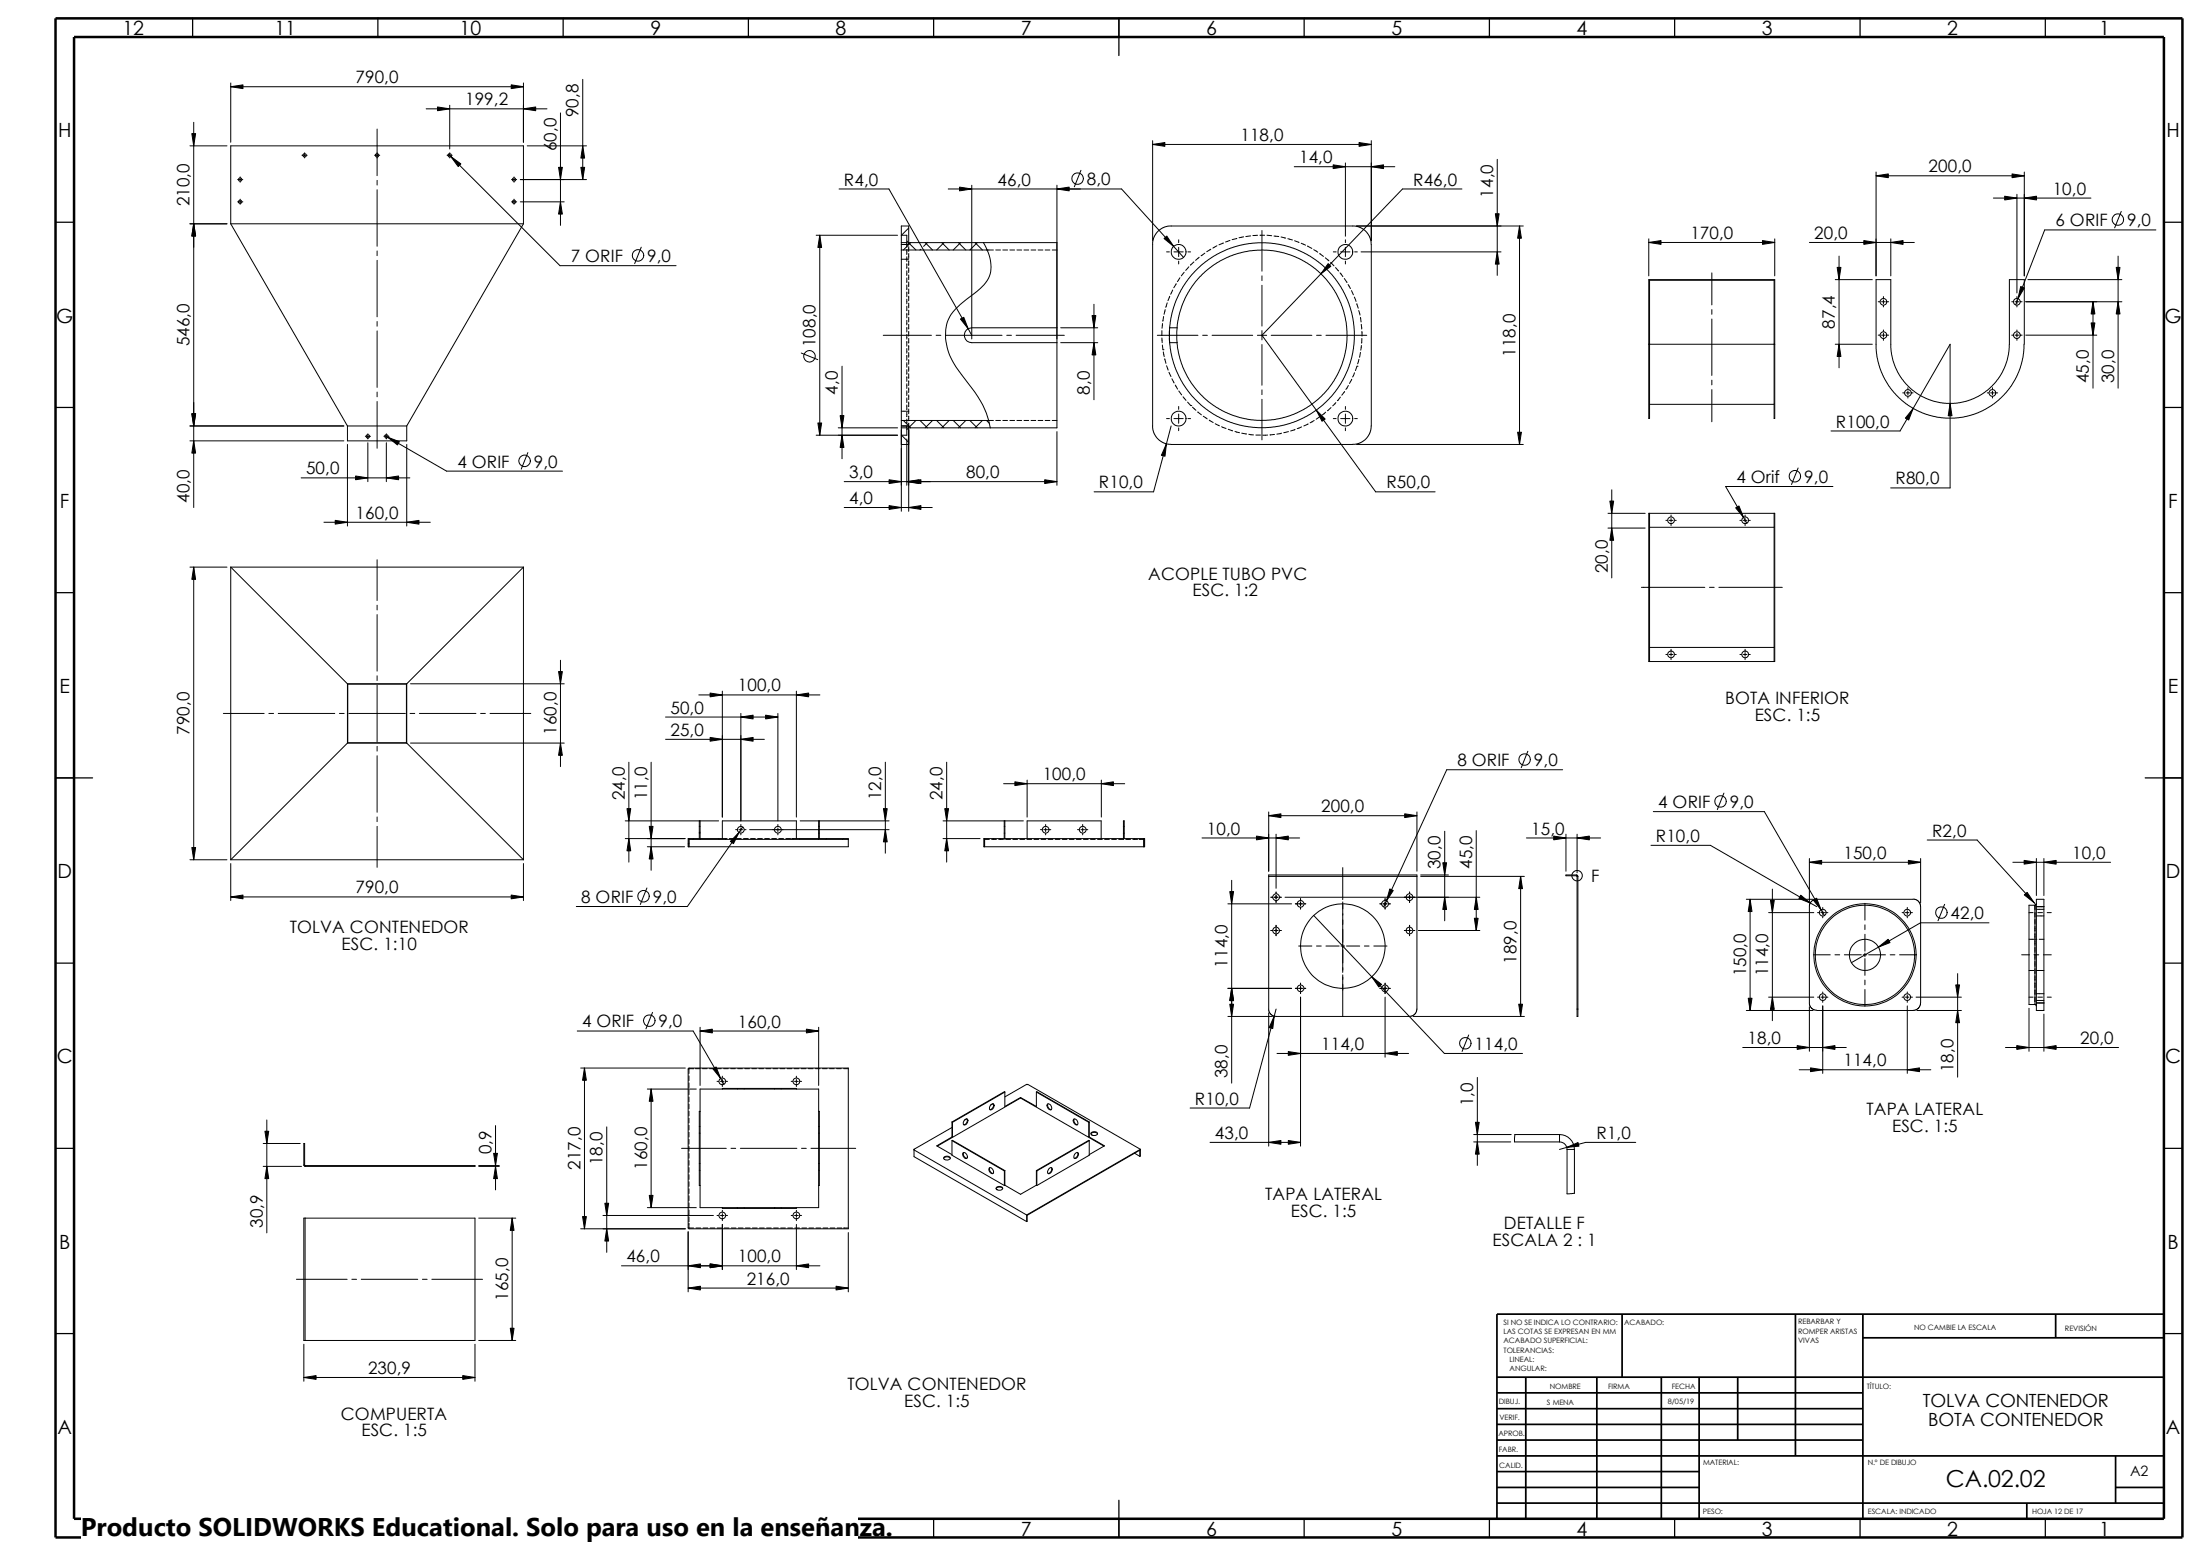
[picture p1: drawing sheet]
<svg xmlns="http://www.w3.org/2000/svg" width="594mm" height="420mm" viewBox="0 0 594 420" stroke-linecap="round" stroke-linejoin="round" font-family="sans-serif">
<g fill="none" stroke="#000" stroke-width=".34">
<path d="M52 5v5M102 5v5M152 5v5M202 5v5M252 5v5M302 5v10M352 5v5M402 5v5M452 5v5M502 5v5M552 5v5M15 60h5"/>
<path d="M584 60h5M15 110h5M584 110h5M15 160h5M584 160h5M15 210h10M579 210h10M15 260h5M584 260h5M15 310h5M584 310h5M15 360h5"/>
<path d="M584 360h5M52 410v5M102 410v5M152 410v5M202 410v5M252 410v5M302 405v10M352 410v5M402 410v5M452 410v5M502 410v5M552 410v5"/>
</g>
<g fill="none" stroke="#000" stroke-width=".47">
<path d="M437.8 354.7v17M484.5 354.7v38.3M502.8 354.7v55.3M554.8 354.7v6.4M584 354.7h-180v55.3M404 371.7h180M404 376h98.8M411.8 371.7v38.3M431 371.7v38.3M448.4 371.7v38.3M458.6 371.7v38.3M469 371.7v17"/>
<path d="M502.8 361.1h81.2M404 393h180M404 397.2h54.6M404 380.2h98.8M404 384.5h98.8M404 388.7h98.8M570.9 393v12.7M404 405.7h180M404 401.5h54.6M547 405.7v4.3M570.9 401.5h13.1"/>
</g>
<path d="M15 5h574v410h-574zM20 10h564v400h-564z" fill="none" stroke="#000" stroke-width=".68" stroke-linecap="butt"/>
<g fill="none" stroke="#000" stroke-width=".27">
<path d="M51.3 39.4h10M52.3 33v104M62.3 22.4v16M62.3 23.4h79M101.8 34.8v12.6M115 29.4h32.6M121.4 28.4v11.8M141.3 22.4v16M142.3 39.4h16M151.3 30.5v30.3M157.3 21.4v27.1M311.1 38v27"/>
<path d="M311.1 39h59M370.1 38v27M64.1 48.5h.2M64.1 54.5h.2M64.6 48.5h.5M64.6 54.5h.5M64.8 47.8v.2M64.8 48.2v.5M64.8 49v.2M64.8 53.8v.2M64.8 54.2v.5M64.8 55v.2"/>
<path d="M65.3 48.5h.2M65.3 54.5h.2M81.5 41.9h.2M82 41.9h.5M82.2 41.2v.2M82.2 41.7v.5M82.2 42.4v.2M82.7 41.9h.2M101.1 41.9h.2M101.5 41.9h.5M101.8 48.7v1.3M101.8 51.2v15.3"/>
<path d="M102.3 41.9h.2M120.6 41.9h.3M121 41.6l30.1 30.1h31.4M121.1 41.9h.5M121.4 41.2v.2M121.4 41.7v.5M121.4 42.4v.2M121.8 41.9h.2M138 48.5h.2M138 54.5h.2M138.5 48.5h.5M138.5 54.5h.5"/>
<path d="M138.7 47.8v.2M138.7 48.2v.5M138.7 49v.2M138.7 53.8v.2M138.7 54.2v.5M138.7 55v.2M139.2 48.5h.2M139.2 54.5h.2M140.4 48.5h17.9M140.4 54.5h11.9M226.4 51h13.5l22.4 39.5M255.9 51h46.8l16.7 18.5"/>
<path d="M262.3 50v41.5M285.2 50v41.5M291.7 46l-1.8 4.4M349.3 45h27.1M363.1 44v19.8M394.5 51h-16l-37.9 39.5 30.7 42.3h16M404.1 43v31.3M506.3 46.4v28.1M506.3 47.5h40M538 53.5h26.3M544.3 52.5v26.6M546.3 46.4v28.1"/>
<path d="M572.5 57.1l-1.8 4.4M51.3 60.4h10M62.3 60.4v-21h79v21M62.3 60.4h79M62.3 60.4l31.5 54.6M101.8 67.7v1.3M101.8 70.3v15.2M141.3 60.4l-31.5 54.6M173.1 66.7l-1.8 4.5M220.3 63.5h21.9M221.2 63.5v54M243.2 67.5v46"/>
<path d="M243.2 63.5v2M243.2 63.5h1.5v3.3M243.2 63.5v-2.5h2v5h-2M243.2 67.5h24.9M243.2 70h2M243.2 65.5h1.5M243.2 65.5v2M244.7 67.4v1.3M244.7 69.3v1.3M244.7 71.2v1.3M244.7 73.1v1.3M244.7 75v1.3"/>
<path d="M244.7 76.9v1.3M244.7 78.8v1.3M244.7 65.1l2.5 2.4M245.2 65.5h40v23M245.2 66.6v1.3M245.2 68.5v1.3M245.2 70.4v1.3M245.2 72.3v1.3M245.2 74.2v1.3M245.2 76.1v1.3M245.2 78v1.3M245.2 79.9v1.3"/>
<path d="M245.2 61.6l-1.9 1.9M245.8 65.5l-2 2M248.5 67.3l-.2 .2M249.7 65.5l2 2M250.3 65.5l-1 1M254.2 65.5l2 2M254.8 65.5l-2 2M258.7 65.5l1.9 2M259.2 65.5l-1.9 2M263.1 65.5l2 2M263.7 65.5l-2 2M265.4 65.5l.1 .2a11.1 11.1 0 0 1 1.5 8.8l-1.4 2.4-3.1 2.6a17.3 17.3 0 0 0-6.5 6.6 14.3 14.3 0 0 0 2.8 14.1l.9 1.1a34.9 34.9 0 0 1 6.8 11.1l.8 3.1"/>
<path d="M266.4 67.4l-.2 .1M268.7 67.5h1.3M270.6 67.5h1.3M272.5 67.5h1.3M274.4 67.5h1.3M276.4 67.5h1.2M278.3 67.5h1.2M280.2 67.5h1.2M282.1 67.5h1.2M284 67.5h1.2M312.3 62.7l1.4-1.1 1.7-.6h50.3l1.3 .3 1.3 .9 1.4 1.9 .4 1.9v49l-.4 1.9-.8 1.3-1.5 1.2-1.7 .5-49.6 .1-1.6-.3-1.7-1-1.2-1.4-.5-1.7v-50.2l.3-1.3zM314.8 68h.8"/>
<path d="M315.7 80l-.5 1.2M316.5 78.3l-.6 1.1M316.8 68h2.5M317.4 76.6l-.6 1.1M318.1 64.7v.8M318.1 66.8v2.5M318.1 70.5v.7M318.4 75l-.6 1M319.6 73.5l-.8 1M320.6 68h.7M320.8 72l-.8 1M322.2 70.7l-.9 .8"/>
<path d="M323.6 69.4l-.9 .9M325.2 68.3l-1.1 .7M326.8 67.3l-1.1 .6M328.4 66.3l-1.1 .7M330.2 65.6l-1.2 .5M331.9 64.9l-1.1 .4M333.8 64.4l-1.3 .3M333.8 64.3v.1M335.6 63.9l-1.2 .3M336.3 63.8h.1M337.5 63.7l-1.2 .1M339.4 63.5l-1.3 .1"/>
<path d="M340 63.5h1.3M340.6 62.2v11M340.6 74.5v1.2M340.6 77v11M341.9 63.5l1.3 .1M343.8 63.7l1.3 .1M345.7 64l1.3 .3M347.6 64.4l1.2 .4M349.4 65l1.2 .4M351.2 65.7l1.1 .5M352.9 66.4l1.1 .7M354.5 67.4l1.1 .7"/>
<path d="M356.2 68.5l1 .7M357.7 69.6l.9 .8M359.1 70.8l.9 1M359.8 68h.8M360.4 72.2l.9 1M361.7 73.7l.7 1M361.8 68h2.5M362.8 75.2l.7 1M363.1 64.7v.8M363.1 66.8v2.5M363.1 70.5v.7M363.8 76.8l.6 1.1"/>
<path d="M364.7 78.4l.6 1.2M365.6 68h.7M366.1 61h45M367.3 68h37.8M410.1 61v59M445 64.5v10M445 65.4h34M462 73.7v8.6M479 64.5v10M488.3 65.4h28.3M495.3 75.5h10M496.3 69.1v30.2"/>
<path d="M510.3 64.5v10M547.3 75.5h25.3M571.6 69.1v35.7M581.8 62.1h-30l-7.8 20.2M101.8 86.8v1.3M101.8 89.3v15.3M216.2 95.3l4.5 1.8M227.2 98.8v25M238.4 90.5h13M244.7 80.7v1.3M244.7 82.6v1.3M244.7 84.5v1.3"/>
<path d="M244.7 86.4v1.3M244.7 88.4v1.2M244.7 90.3v1.2M244.7 92.2v1.2M244.7 94.1v1.2M244.7 96v1.2M244.7 97.9v1.2M244.7 99.8v1.3M245.2 81.8v1.3M245.2 83.7v1.3M245.2 85.6v1.3M245.2 87.5v1.3"/>
<path d="M245.2 89.5v1.2M245.2 91.4v1.2M245.2 93.3v1.2M245.2 95.2v1.2M245.2 97.1v1.2M245.2 99v1.2M252.6 90.5h1.3M255.2 90.5h15.2M271.7 90.5h1.3M274.2 90.5h13M285.2 92.5v23h-40M285.2 88.5h-22.9a2.01 2.01 0 0 0-2 2 2.01 2.01 0 0 0 2 2h22.9"/>
<path d="M285.2 88.5v4M286.3 88.5h9.9M286.3 92.5h9.9M295.2 82.1v25.8M312.3 90.5h11M313.6 89.2v1.4M313.6 91.2v1.3M313.7 93.1l.2 1.3M313.7 87.3l-.1 1.3M313.9 94.4h.1M313.9 95l.3 1.3M314 85.4l-.2 1.3"/>
<path d="M314.3 96.9l.4 1.2M314.5 83.6l-.3 1.2M314.8 98.7l.5 1.2M315 81.7l-.4 1.3M315.6 89.2v1.6M315.6 91.2l.1 1.3M315.7 88.5l.6-3.9 .8-2.7 1.2-2.8 2.5-3.9 3.3-3.5 3.5-2.6 4.4-2.1 5.1-1.3 4.5-.2 4.9 .7 3.8 1.3 2.4 1.2 2.3 1.4 3.7 3.3 1.6 1.8 1.6 2.3 1.9 3.9 1.3 4.4 .4 3.6-.2 4.6-1.3 5.1-2.1 4.4-2.5 3.4-3.6 3.4-3.9 2.4-2.8 1.3-2.6 .8-4.9 .6-4.5-.2-5.1-1.2-4.4-2.2-3.5-2.5-3.3-3.6-2.5-3.8-1.2-2.8-.8-2.7-.6-3.9M315.7 88.5v4M315.7 88.5l-.1 .1M315.7 88.5h2M315.7 92.5h2M317.7 88.5l.6-3.9 .9-2.6 1.1-2.3 2.3-3.6 2.7-2.8 3.2-2.4 4.3-2.1 4.3-1.1 4.8-.2 4.5 .7 4 1.5 3.4 2 3.4 2.9 2.9 3.8 1.8 3.5 1.2 3.8 .5 4.8-.4 3.9-1.3 4.6-1.9 3.8-2.6 3.3-1.6 1.6-2.4 1.9-3.5 1.9-4 1.4-4.2 .6-4-.2-3-.6-2.1-.6-4.3-2.2-3-2.2-2.3-2.4-2.5-3.4-1.3-2.8-.6-1.9-.8-3.1-.1-1.6"/>
<path d="M317.7 88.5v4M324.6 90.5h1.2M327.1 90.5h11M339.3 90.5h2.5M340.6 89.2v2.5M340.6 93v11M343.1 90.5h10.9M355.3 90.5h1.3M357.8 90.5h11.1M365.5 80.2l.5 1.2M366.2 82l.4 1.2M366.2 98.8h.1"/>
<path d="M366.2 98.8l-.4 1.2M366.7 83.8l.3 1.2M366.7 97l-.3 1.2M367.2 85.7l.1 1.2M367.2 95.1l-.3 1.3M367.4 87.5l.1 1.3M367.4 93.3l-.2 1.2M367.5 89.5l.1 1.2M367.5 91.4v1.2M445 92.9v20h.2v-37.2h33.6v37.2h.2v-20M445 92.9v-17.4h34v17.4M445 92.9h34"/>
<path d="M462 83.6v1.2M462 86.1v15.2M495.3 92.9h10M506.9 90.5h.4M506.9 81.4h.4M507.8 90.5h1M507.8 81.4h1M508.3 80.1v.4M508.3 80.9v1.1M508.3 82.5v.3M508.3 89.1v.4M508.3 90v1"/>
<path d="M508.3 91.4v.5M509.3 90.5h.4M509.3 81.4h.4M542.9 90.5h.4M542.9 81.4h.4M543.8 90.5h1M543.8 81.4h1M544.3 80.1v.4M544.3 80.9v1.1M544.3 82.5v.3M544.3 89.1v.4M544.3 90v1"/>
<path d="M544.3 91.4v.5M545.3 90.5h.4M545.3 81.4h.4M546.2 92.9l-.1 2.2-.4 2.4-1.5 4.2-1.4 2.5-1.4 1.8-2.1 2-1.7 1.4-2.5 1.5-2.1 .8-2.1 .7-2.4 .4-3.4 .1-2-.3-4.5-1.2-3.7-2-3.3-2.9-1.4-1.7-1.6-2.5-1.3-3.1-.7-2.6-.3-2.5v-18.6h4v18.4l.6 3.5 .6 1.6 1.5 2.8 1.9 2.4 2.5 2 2.7 1.5 1.7 .6 3.5 .6 2.6-.1 2.8-.5 3-1.2 1.8-1.1 2.1-1.8 2-2.4 1.7-3.3 .9-4 .1-19h4v17.4M546.7 90.5h19.2M546.7 81.4h25.9M564.9 81.4v23.4M51.3 115h41.5M51.3 119h41.5M93.8 115v4h16v-4M93.8 120v22M93.8 115h16"/>
<path d="M98.6 117.8h.2M99 117.8h.5M99.3 117.1v.2M99.3 117.6v.4M99.3 118.3v.2M99.3 119.5v10.5M99.8 117.8h.2M101.8 105.8v1.3M101.8 108.4v12.6M103.6 117.8h.2M103.9 117.6l16.6 9.6h31.3M104 117.8h.5"/>
<path d="M104.3 117.1v.2M104.3 117.6v.4M104.3 118.3v.2M104.3 119.5v10.5M104.8 117.8h.2M109.8 120v22M220.3 117.5h21.9M226.2 115.5h16M243.2 120h2M243.2 115h2M243.2 113.5h24.9M243.2 111h2"/>
<path d="M243.2 115.5h1.5M243.2 113.5v2M243.2 116v22M243.3 117.5l1.9 1.9M243.8 113.5l2 2M244.7 115v2.5h-1.5v-2M244.7 101.7v1.3M244.7 103.6v1.3M244.7 105.5v1.3M244.7 107.4v1.3M244.7 109.3v1.3M244.7 111.2v1.3"/>
<path d="M244.7 113.1v1.3M244.7 118.5v12.5M245.2 100.9v1.3M245.2 102.8v1.3M245.2 104.7v1.3M245.2 106.6v1.3M245.2 108.5v1.3M245.2 110.4v1.3M245.2 112.3v1.3M245.2 114.2v23.8M247.2 113.5l-2.5 2.5M248.3 113.5l2 2"/>
<path d="M251.7 113.5l-2 2M252.8 113.5l2 2M256.2 113.5l-2 2M257.3 113.5l1.9 2M260.6 113.5l-1.9 2M261.7 113.5l2 2M265.1 113.5l-2 2M266.2 113.5l.8 .8M268.7 113.5h1.3M270.6 113.5h1.3M272.5 113.5h1.3M274.4 113.5h1.3"/>
<path d="M276.4 113.5h1.2M278.3 113.5h1.2M280.2 113.5h1.2M282.1 113.5h1.2M284 113.5h1.2M285.2 116.5v14.5M314.8 113h.8M315.5 100.5l.5 1.1M316.1 115l-4.8 17.8h-16M316.3 102.2l.6 1.2M316.8 113h2.5M317.2 103.9l.6 1.1"/>
<path d="M318.1 109.7v.8M318.1 111.8v2.5M318.1 115.5v.7M318.1 105.5l.8 1.1M319.3 107.1l.8 1M320.5 108.5l.9 1M320.6 113h.7M321.4 109.5h.1M321.8 109.9l.9 .8M323.3 111.2l.9 .8M324.7 112.4l1.1 .7M326.3 113.4l1.1 .6"/>
<path d="M328 114.4l1.1 .5M329.7 115.2l1.2 .5M331.5 115.9l1.2 .4M333.3 116.5l1.2 .3M335.1 116.9l1.3 .2M337 117.2l1.3 .2M338.9 117.4h1.3M340.6 105.2v1.3M340.6 107.8v10.9M342.1 117.4l-1.3 .1M344 117.3l-1.3 .1M345.9 116.9l-1.3 .3"/>
<path d="M347.7 116.5l-1.2 .3M349.5 115.9l-1.2 .4M351.3 115.2l-1.2 .5M353 114.4l-1.1 .6M354.7 113.5l-1.1 .6M356.2 112.4l-1 .8M357.8 111.3l-1 .8M359.2 110l-.9 .9M359.8 113h.8M360.5 108.7l-.8 .9M361.7 107.2l-.8 1M361.8 113h2.5"/>
<path d="M362.9 105.7l-.8 1M363.1 109.7v.8M363.1 111.8v2.5M363.1 115.5v.7M363.9 104.1l-.7 1M364.8 102.4l-.6 1.1M365.5 100.6l-.5 1.2M365.6 113h.7M366.1 120h45M445.2 109.1h33.6M462 102.6v1.3M462 105.2v8.6"/>
<path d="M494.2 116.3h18.6l13.5-23.4v38.8h-16.1M513.5 106h.4M514.4 106h1M514.9 104.6v.5M514.9 105.6v1M514.9 107.1v.3M515.9 106h.4M536.3 106h.4M537.2 106h1M537.7 104.6v.5M537.7 105.6v1M537.7 107.1v.3"/>
<path d="M538.7 106h.4M81.3 129h29.3M142.5 122.2l-1.8 4.4M227.8 130h57.4M227.8 137h23.8M434 138.6h10M435 132.2v23.8M445 138.6h34v40h-34zM445.2 138.6v40M451 139v.4M451 140v.9M471 139v.4"/>
<path d="M471 140v.9M478.8 138.6v40M485.3 126.3l-1.8 4.5M494.7 131.3h-29l5.7 9.9M51.3 153.1h10M52.3 153.1v79M62.3 153.1v79M62.3 153.1l31.5 31.5M62.3 153.1h79M87.4 141h28.7M101.8 151.1v11M141.3 153.1l-31.5 31.5"/>
<path d="M141.3 153.1v79M434 142.5h10M443 158.5h17.1M445.2 142.3h33.6M449.6 140.5h.4M450.5 140.5h1M451 141.4v.5M452 140.5h.4M461.3 158.5h1.3M463.9 158.5h17.1M469.6 140.5h.4M470.5 140.5h1"/>
<path d="M471 141.4v.5M472 140.5h.4M101.8 163.4v1.2M101.8 165.9v15.2M151.3 178.2v28.7M445.2 174.8h33.6M449.6 176.7h.4M450.5 176.7h1M451 175.3v.3M451 176.1v1M451 177.6v.5M452 176.7h.4"/>
<path d="M469.6 176.7h.4M470.5 176.7h1M471 175.3v.3M471 176.1v1M471 177.6v.5M472 176.7h.4M60.3 192.6h11M72.6 192.6h1.2M75.1 192.6h15.2M91.6 192.6h1.3M93.8 184.6h16M93.8 184.6v16"/>
<path d="M93.9 184.7h15.8v15.8h-15.8zM94.1 192.6h15.3M101.8 182.4v1.3M101.8 185v15.2M109.8 184.6v16M110.7 192.6h1.2M110.8 184.6h41.5M113.2 192.6h15.2M129.7 192.6h1.3M132.2 192.6h11.1M179.6 193.5h30.3M179.6 199.6h26.7"/>
<path d="M188.6 187.6h32.7M194.9 186.6v34M199.9 192.6v29M209.9 192.6v29M214.9 186.6v34M93.8 200.6h16M93.8 200.6l-31.5 31.5M101.8 201.5v1.2M101.8 204v15.2M109.8 200.6l31.5 31.5M110.8 200.6h41.5M169.7 205.7v27"/>
<path d="M175.7 205.7v29.2M238.9 205.7v24.6M255.5 205.7v27M270.8 211.5h32.7M277.2 210.6v10M297.2 210.6v10M342.4 219.2v16M382.4 219.2v16M412.3 202.8l-1.8 4.4M421.7 207.8h-31.3l-17 37M446.2 219.1h30l16.2 28M465.2 214.1l-1.7 4.4"/>
<path d="M51.3 232.1h10M62.3 232.1h79M62.3 233.1v10M101.8 220.5v1.3M101.8 223.1v11M141.3 233.1v10M168.7 226.4h16.3M168.7 221.6h25.2M174.6 239.7l-1.8 4.4M174.7 228.6h10M185.9 226.4v2.2M185.9 227.6l-.2 .2"/>
<path d="M185.9 226.6h43M187.2 226.4l-.2 .2M188.7 224.9h.2M188.7 223.1h.2M188.7 221.6v4.8M188.9 224.6l-.2 .2M188.9 221.6v5M194 226.4v.2M194.9 226.4v-4.8h20v4.8M195.8 226.4v.2M196.2 226.4h-10.5v2.2h43.2v-2.2h-15.2M196.8 226.4h1.3"/>
<path d="M198.5 223.9h.4M198.8 226.4h1.2M199.4 223.9h1M199.9 222.5v.5M199.9 223.5v1M199.9 225v.3M200.4 223.2l-14.9 21.5h-30M200.7 226.4h1.2M200.9 223.9h.4M202.3 223.9h37.6M202.6 226.4h1.2M204.5 226.4h1.2"/>
<path d="M206.4 226.4h1.2M208.3 226.4h1.2M209.9 222.5v.5M209.9 223.5v1M209.9 225v.3M210.2 226.4h1.3M212.1 226.4h1.3M214 226.4v.2M215.8 226.4v.2M215.9 221.6h24M220.9 224.9h.2M220.9 223.1h.2"/>
<path d="M220.9 221.6v5M221.1 223.9l-.2 .1M221.1 221.6v4.8M223.1 226.4l-.2 .2M227.6 226.4l-.2 .2M254.5 226.4h10M254.5 221.6h21.7M265.5 226.4h43.4v2.2h-43.4zM265.7 226.6h1.3M265.7 226.4v2.2M267.6 226.6h1.3M268.2 226.4v.2"/>
<path d="M269.5 226.6h1.3M270 226.4v.2M271 224.9h.2M271 223.1h.2M271 221.6v4.8M271.2 221.6v5M271.4 226.6h1.3M273.3 226.6h1.3M275.3 226.6h1.2M277.2 226.6h1.2M277.2 226.4v-4.8h20v4.8M279.1 226.6h1.2"/>
<path d="M280.8 223.9h.4M281 226.6h1.2M281.7 223.9h1M282.2 222.5v.5M282.2 223.5v1M282.2 225v.3M282.9 226.6h1.2M283.2 223.9h.4M284.8 226.6h1.2M286.7 226.6h1.3M288.6 226.6h1.3M290.5 226.6h1.3"/>
<path d="M290.8 223.9h.4M291.7 223.9h1M292.2 222.5v.5M292.2 223.5v1M292.2 225v.3M292.4 226.6h1.3M293.2 223.9h.4M294.3 226.6h1.3M296.2 226.6h1.3M298.1 226.6h1.3M300 226.6h1.3M303.2 224.9h.2"/>
<path d="M303.2 223.1h.2M303.4 226.4v-4.8h-.2v5h-1.3M303.8 226.6h1.3M304.4 226.4v.2M305.7 226.6h1.3M306.2 226.4v.2M307.4 226.6h1.3M308.7 226.4v2.2M324.4 226.2h26.3M332.4 237.6v54.8M342.4 236.6v-.4h40v.4M342.4 236.6v36.2l.6 1.1 1.4 .5h36l1.3-.5 .6-.8 .1-.7v-35.8"/>
<path d="M342.4 236.6h40M342.4 220.2h40M344.4 225.2v14.6M362.4 234.2v8.6M383.4 236.2h7.5M383.4 236.6h28M389.9 224.4v24.1M398.4 224.2v27M410.4 236.6v37.8M411.9 226.2h20.1M422.6 225.2v10M425.4 236.4l.2 .2"/>
<path d="M425.4 236.2l.4 .4M425.4 236.2h-2.8v.2h2.8M425.4 236.2v.2M425.6 236.6h.2M425.6 225.2v10.4M425.6 236.6v35.8M425.8 236.6v35.8M445.6 228.2h16l28.7 16.5M478.3 240v35.5M488.3 231.7v12.1M488.3 232.7h30M518.3 231.7v12.1"/>
<path d="M520.1 226.7h13.5l15.6 17.2M543.2 232.7h26.4M549.6 231.7v10M551.6 231.7v10M62.3 242.1h79M331.4 244h17.2M343 242.2h.4M343 251.2h.4M343.9 242.2h1M343.9 251.2h1M344.4 240.8v.4M344.4 241.7v1"/>
<path d="M344.4 243.2v.4M344.4 249.8v.4M344.4 250.7v1M344.4 252.2v.4M345.4 242.2h.4M345.4 251.2h.4M346.8 242.2h52.6M349.6 244h.4M350.5 244h1M350.5 255.4h3.5M351 242.6v.4M351 243.5v1"/>
<path d="M351 245v.4M352 244h.4M354.5 247.1l35.3 37.3h21.1M355.3 255.4h1.3M357.8 255.4h3.6M361.9 255.4h1M362.4 243.5v19M363.4 255.4h3.5M368.2 255.4h1.3M370.8 255.4h3.5M372.4 244h.4M373.3 244h1"/>
<path d="M373.8 242.6v.4M373.8 243.5v1M373.8 245v.4M374.8 244h.4M379 251.2h.4M379.9 251.2h1M380.4 240.8v.4M380.4 241.7v1M380.4 243.2v.4M380.4 249.8v.4M380.4 250.7v1M380.4 252.2v.4"/>
<path d="M381.4 251.2h.4M382.8 251.2h16.6M471.3 242.7h18M472.3 242.7v30.1M477.3 246.3h12.2M489.4 257.7h4.5M490.5 246.3h.4M491.4 246.3h1M491.9 244.9v.4M491.9 245.8v1M491.9 247.4v.3M492.9 246.3h.4"/>
<path d="M495.2 257.7h1.3M497.8 257.7h4.5M502.8 257.7h1M503.3 243.8v4.6M503.3 249.6v1.3M503.3 252.2v4.6M503.3 257.3v.9M503.3 258.7v4.6M504.3 257.7h4.5M510.1 257.7h1.3M512.7 257.7h4.5M513.3 246.3h.4"/>
<path d="M514.2 246.3h1M514.7 244.9v.4M514.7 245.8v1M514.7 247.4v.3M515.7 246.3h.4M516.3 242.7h-26.4l-1.1 .7-.5 .9v26.8l.6 1.1 1.4 .5M516.3 242.7l.7 .1 .6 .4 .5 .6 .2 .9v26l-.4 1.2-.6 .6-1 .3h-26M524.8 244.1l-1.8 4.4M536.8 249.1h-18.5l-18.6 10.7M545.6 257.7h2.1M547.6 253.5h2.1M547.6 246.3h1.1"/>
<path d="M548.9 257.7h1.3M549.2 244.3v26.8M549.2 244.3h-1.6v26.8h1.6M549.2 244.3v1.3M549.2 246.3v1.2M549.2 248.2v1.2M549.2 250.1v1.2M549.2 252v1.2M549.2 253.9v1.2M549.2 255.8v1.2M549.2 257.7v1.3M549.2 259.6v1.3"/>
<path d="M549.6 243.9l-.4 .4M549.6 244.7v-2h2v2M549.6 244.7h2M549.6 247.2h2M549.6 245.4h2M549.6 244.7v26M550 246.3h1.2M550.3 253.5h1.3M551.5 257.7h2.1M551.6 244.7v26M552.5 246.3h1.1M155.8 278.3h31.3l8.3 14.4"/>
<path d="M176.1 273.3l-1.8 4.4M188.9 277.3v15.7M188.9 278.3h32M220.9 277.3v15.7M331.4 274.4h12M331.4 266.8h17.2M342.4 273.4v36M344.4 272.4l-7.2 26.7h-16M349.6 266.8h.4M350.5 266.8h1M351 265.4v.4M351 266.3v1"/>
<path d="M351 267.8v.4M351 269.2v40.2M352 266.8h.4M362.4 263.1v11.3M372.4 266.8h.4M373.3 266.8h1M373.8 265.4v.4M373.8 266.3v1M373.8 267.8v.4M373.8 269.2v16.2M374.8 266.8h.4M381.4 274.4h30"/>
<path d="M396.4 279.4l-1.8 4.4M425.6 272.4v2h.2v-2M425.6 272.4h.2M471.3 272.8h18M477.3 269.2h12.2M488.3 271.7v12.1M490.5 269.2h.4M491.4 269.2h1M491.9 267.8v.3M491.9 268.6v1.1M491.9 270.1v.5M491.9 271.5v18.2"/>
<path d="M492.9 269.2h.4M503.3 264.5v1.3M503.3 267.1v4.6M513.3 269.2h.4M514.2 269.2h1M514.7 267.8v.3M514.7 268.6v1.1M514.7 270.1v.5M514.7 271.5v18.2M515.7 269.2h.4M517.1 269.2h12.2M517.3 272.8h12"/>
<path d="M528.3 262.8v27.9M547.6 262h1.3M547.6 269.2h1.1M547.6 272.2v11.6M549.2 271.1l.4 .4M549.2 261.5v1.3M549.2 263.4v1.3M549.2 265.3v1.3M549.2 267.2v1.3M549.2 269.1v1.3M549.2 271v.1M549.5 262h2.1"/>
<path d="M549.6 270.7v2.1h2v-2.1M549.6 270.7h2M549.6 270h2M549.6 268.2h2M550 269.2h1.2M551.6 273.7v10.1M552.5 269.2h1.1M156.7 288.3h28.3M157.7 288.3v43.4M174.7 294h13.2M175.7 294v32M185.9 289.8v-1.5h43v43.4h-43v-1.5"/>
<path d="M185.9 290.4v1.3M185.9 292.3v1.3M185.9 294.2v1.3M185.9 296.1v1.3M185.9 298v1.3M185.9 299.9v1.3M185.9 288.5h-.2v43h1.5M185.9 288.5h1.3M187.7 288.5h1.2M188.9 294h32v32h-32zM188.9 300h-.2v20h.2M189.6 288.5h1.2"/>
<path d="M191.5 288.5h1.2M193.4 288.5h1.2M193.5 291.9h.4M194.4 291.9h1M194.9 290.5v.4M194.9 291.4v1M194.9 292.9v.4M194.9 294v-.2h20v.2M195.3 288.5h1.3M195.9 291.9h.4M197.2 288.5h1.3M199 293.8v.2"/>
<path d="M199.1 288.5h1.3M200.8 293.8v.2M201 288.5h1.3M202.9 288.5h1.3M204.8 288.5h1.3M206.7 288.5h1.3M208.6 288.5h1.3M209 293.8v.2M210.5 288.5h1.3M210.8 293.8v.2M212.4 288.5h1.3M213.5 291.9h.4"/>
<path d="M214.3 288.5h1.3M214.4 291.9h1M214.9 290.5v.4M214.9 291.4v1M214.9 292.9v.4M215.9 291.9h.4M216.2 288.5h1.3M218.1 288.5h1.3M220 288.5h1.3M220.9 300h.2v20h-.2M222 288.5h1.2M223.9 288.5h1.2"/>
<path d="M225.8 288.5h1.2M227.7 288.5h1.2M267.4 298.3l.7-.3a1.17 1.17 0 0 1-1 1.5M267.4 298.2a.49 .49 0 0 1 .7-.2 .49 .49 0 0 1 .1 .7 .74 .74 0 0 1-.4 .7 .74 .74 0 0 1-.8-.1v-.4zM271.2 294.8v3.9l4.2-2.5M271.2 296.1l5.9-3.4h.3l30.4 17.5M271.2 294.8l-14.2 8.1M271.2 294.8l-.1-.1-14.2 8.2M275.4 296.2v.2M275.4 296.4l22.5 13M275.4 296.4l-22.5 13M279.7 294.8v3.9l-4.3-2.5"/>
<path d="M279.7 294.8l14.1 8.1M279.7 294.8l.1-.1 14.2 8.2M282.6 298.1a.92 .92 0 0 1 1.1 .4 .92 .92 0 0 1-.1 1.1 1.2 1.2 0 0 1-1-1.5zM282.8 297.9l-.1 .3a1.24 1.24 0 0 0 1 1.3M344.6 284.4h35.6M398.7 290.8v23.8M470.3 282.7h28M485.6 288.8h35.5M541.2 282.7h30.6M71 314.8h10.4M71 308.7h10M72 302.3v30.5"/>
<path d="M82 314.5l.3 .3M82 314.5v-5.8h.2v5.8M82 314.5h.2M82.2 314.5l.1 .1M82.3 314.6v.2M82.3 314.6h45.9v.2h-45.9M129.2 314.6h5.5M129.2 314.8h5.5M133.7 303.8v17.4M163.7 304.2v33.8M183.9 310h12.1M185.9 301.8v1.3"/>
<path d="M185.9 303.7v1.3M185.9 305.6v1.3M185.9 307.6v1.2M185.9 309.5v1.2M185.9 311.4v1.2M185.9 313.3v1.2M185.9 315.2v1.2M185.9 317.1v1.2M185.9 319v1.3M188.7 305.9h.2M188.7 304.1h.2M188.7 315.9h.2"/>
<path d="M188.7 314.1h.2M197.3 310h1.2M199.8 310h15.3M216.3 310h1.3M218.9 310h12M220.9 305.9h.2M220.9 304.1h.2M220.9 315.9h.2M220.9 314.1h.2M246.7 310.2v.2l30.4 17.6M246.7 310.2v2l30.4 17.5M254.7 312.7l.7-.4 .9 .1 .2 .3"/>
<path d="M254.8 312.3l.6-.2a.62 .62 0 0 1 .8 0 .62 .62 0 0 1 .1 .8 .93 .93 0 0 1-1.6-.4zM256.9 307.9v3.9l14.2 8.2M256.9 302.9l.1 3.9M256.9 304.3l-10.2 5.9M256.9 307.9l14.2 8.2M256.9 307.9l.1-.1 14.2 8.2M256.9 302.9h.1M257 306.8l-4.2 2.5 4.1 2.4M257 302.9v3.9M259.9 311.2a.97 .97 0 0 1 1 .4 .97 .97 0 0 1 0 1.1 1.18 1.18 0 0 1-1-1.5zM260.1 311.1l-.1 .3a1.19 1.19 0 0 0 .9 1.2M260.2 302.4a.55 .55 0 0 1 .9-.3 .55 .55 0 0 1 0 .9 .6 .6 0 0 1-.4 .6 .6 .6 0 0 1-.7-.3z"/>
<path d="M260.9 302l-.6 .3M260.9 302l.1 .6a1.01 1.01 0 0 1-.9 1M267 315.3a.9 .9 0 0 1 1 .4 .9 .9 0 0 1-.2 1.1l-.4-.1a1.16 1.16 0 0 1-.4-1.4zM267.1 315.2v.1a1.21 1.21 0 0 0 .9 1.4M271.1 316.1v3.9M271.2 319.9l4.2 2.5 4.3-2.5M271.2 319.9l-.1 .1M271.2 316l-.1 .1M271.2 316v3.9M279.7 319.9l.1 .1M279.7 316l.1 .1M279.7 316v3.9"/>
<path d="M279.8 316.1v3.9M283.1 315.4a.52 .52 0 0 1 .8-.1 .52 .52 0 0 1-.1 .8v.2a.53 .53 0 0 1-.6 .5 .53 .53 0 0 1-.5-.5zM283.7 315.2a1.13 1.13 0 0 1-.9 1.5M289.8 302.1a.98 .98 0 0 1 .9 .5 .98 .98 0 0 1 0 1.1 1.13 1.13 0 0 1-.9-1.6zM289.9 302l-.1 .6a1.1 1.1 0 0 0 1 1M290.1 311.5a.54 .54 0 0 1 .8-.4 .54 .54 0 0 1 0 .9 .58 .58 0 0 1-.4 .7 .58 .58 0 0 1-.7-.4zM290.8 311.1a1.07 1.07 0 0 1-.9 1.5M293.8 306.8l4.3 2.5-4.1 2.4M293.8 302.9v3.9M294 307.9v3.9l-14.2 8.2M294 302.9l-.2 3.9M294 307.9l-14.2 8.2"/>
<path d="M294 307.9l-.2-.1-14.1 8.2M294 302.9h-.2M294.4 305.8l.4-.2a.81 .81 0 0 1 .9-.2 .81 .81 0 0 1 .4 .8 .95 .95 0 0 1-.9 .4 .95 .95 0 0 1-.8-.8zM294.4 306.1a1.15 1.15 0 0 1 1.8 0M306.2 311.3l1.4 .8M307.6 312.1v-1.6l-30.4 17.5-.1 1.7M307.8 310.2l-30.7 17.8M307.8 310.2v1.8l-.2 .1M326.6 308.4h24.4M397.7 308.2h10M397.7 306.2h10.1M420.9 308.2a2.02 2.02 0 0 1 2 2.1"/>
<path d="M420.9 306.2a4 4 0 0 1 4 4.1M420.9 306.2h-12.1l-.1 .9v1.1h12.2M420.9 306.2v2M422.9 310.3v11.9l2-.1v-11.8M422.9 310.3h2M441.5 308.4h-13.6l-7 1.9M82.3 328.8h-.3v33h.3M82.3 328.8v33M82.3 328.8h45.9v33h-45.9M129.2 328.8h10M138.2 328.8v33M156.7 331.7h28.3"/>
<path d="M162.7 328.1h29.8M174.7 326h13.2M185.7 332.5v16.2M185.9 320.9v1.3M185.9 322.8v1.3M185.9 324.7v1.3M185.9 326.6v1.3M185.9 328.5v1.3M187.8 331.5h1.3M189.7 331.5h1.3M191.6 331.5h1.3M193.5 328.1h.4"/>
<path d="M193.5 331.5h1.3M194.4 328.1h1M194.9 326v.2h20v-.2M194.9 326.7v.4M194.9 327.6v1M194.9 329.1v.4M194.9 330.5v12.2M195.5 331.5h1.2M195.9 328.1h.4M197.4 331.5h1.2M199 326v.2M199.3 331.5h1.2"/>
<path d="M200.8 326v.2M201.2 331.5h1.2M203.1 331.5h1.2M205 331.5h1.2M206.9 331.5h1.3M208.8 331.5h1.3M209 326v.2M210.7 331.5h1.3M210.8 326v.2M212.6 331.5h1.3M213.5 328.1h.4M214.4 328.1h1"/>
<path d="M214.5 331.5h1.3M214.9 326.7v.4M214.9 327.6v1M214.9 329.1v.4M214.9 330.5v12.2M215.9 328.1h.4M216.4 331.5h1.3M218.3 331.5h1.3M220.2 331.5h1.3M222.1 331.5h1.3M224 331.5h1.3M225.9 331.5h1.3"/>
<path d="M227.7 331.5h1.2M228.9 332.7v16M268.8 320.8l.6-.3a1.01 1.01 0 0 1 1.2 .3M268.9 320.5l.5-.2a.8 .8 0 0 1 1.2 .7l-.4 .2a.91 .91 0 0 1-1.3-.6zM277.1 328v1.7M80 345.3h13.7M95 345.3h1.2M97.5 345.3h15.2M114 345.3h1.3M116.5 345.3h13.7M167.7 341.7h53.6M185.7 347.7h43.2"/>
<path d="M82 362.8v10M82 371.8h46.2M128.2 362.8v10M129.2 361.8h10"/>
<circle cx="64.8" cy="48.5" r=".46"/>
<circle cx="64.8" cy="54.5" r=".46"/>
<circle cx="82.2" cy="42" r=".46"/>
<circle cx="101.8" cy="41.9" r=".46"/>
<circle cx="121.4" cy="42" r=".46"/>
<circle cx="138.8" cy="48.5" r=".45"/>
<circle cx="138.8" cy="54.5" r=".45"/>
<circle cx="290.8" cy="48.2" r="1.57"/>
<circle cx="571.6" cy="59.3" r="1.56"/>
<circle cx="172.2" cy="68.9" r="1.55"/>
<circle cx="318.1" cy="68" r="2"/>
<circle cx="363.1" cy="68" r="2"/>
<circle cx="218.5" cy="96.2" r="1.55"/>
<circle cx="508.3" cy="81.5" r=".9"/>
<circle cx="508.3" cy="90.5" r=".88"/>
<circle cx="544.3" cy="81.5" r=".91"/>
<circle cx="544.3" cy="90.5" r=".9"/>
<circle cx="99.3" cy="117.8" r=".46"/>
<circle cx="104.3" cy="117.8" r=".45"/>
<circle cx="318.1" cy="113" r="2"/>
<circle cx="363.1" cy="113" r="2"/>
<circle cx="514.9" cy="106.1" r=".9"/>
<circle cx="537.7" cy="106.1" r=".91"/>
<circle cx="141.6" cy="124.4" r="1.55"/>
<circle cx="484.4" cy="128.5" r="1.55"/>
<circle cx="451" cy="140.4" r=".91"/>
<circle cx="471" cy="140.4" r=".91"/>
<circle cx="451" cy="176.6" r=".91"/>
<circle cx="471" cy="176.6" r=".91"/>
<circle cx="411.4" cy="205" r="1.56"/>
<circle cx="464.3" cy="216.3" r="1.56"/>
<circle cx="199.9" cy="224" r=".9"/>
<circle cx="209.9" cy="224" r=".89"/>
<circle cx="282.2" cy="224" r=".89"/>
<circle cx="292.2" cy="224" r=".9"/>
<circle cx="425.6" cy="236.4" r="1.41"/>
<circle cx="173.7" cy="241.9" r="1.55"/>
<circle cx="344.4" cy="251.2" r=".9"/>
<circle cx="344.4" cy="242.2" r=".9"/>
<circle cx="351" cy="244" r=".9"/>
<circle cx="362.4" cy="255.4" r="11.4"/>
<circle cx="373.8" cy="244" r=".9"/>
<circle cx="380.4" cy="242.2" r=".9"/>
<circle cx="380.4" cy="251.2" r=".9"/>
<circle cx="491.9" cy="246.3" r=".9"/>
<circle cx="503.3" cy="257.7" r="13.8"/>
<circle cx="503.3" cy="257.7" r="13.4"/>
<circle cx="503.3" cy="257.7" r="4.2"/>
<circle cx="514.7" cy="246.3" r=".9"/>
<circle cx="523.9" cy="246.3" r="1.56"/>
<circle cx="175.2" cy="275.5" r="1.56"/>
<circle cx="351" cy="266.8" r=".9"/>
<circle cx="373.8" cy="266.8" r=".9"/>
<circle cx="491.9" cy="269.2" r=".9"/>
<circle cx="514.7" cy="269.2" r=".9"/>
<circle cx="194.9" cy="291.9" r=".89"/>
<circle cx="214.9" cy="291.9" r=".91"/>
<circle cx="395.4" cy="281.6" r="1.56"/>
<circle cx="194.9" cy="328.1" r=".89"/>
<circle cx="214.9" cy="328.1" r=".91"/>
</g>
<g fill="#000" stroke="#000" stroke-width=".27">
<path d="M51.8 36.1h1l-.5 3.3zM62.3 23.4l3.3-.5v1zM118.1 28.9l3.3 .5-3.3 .5zM141.3 29.4l3.3-.5v1zM138 22.9l3.3 .5-3.3 .5zM157.3 39.4l.5 3.3h-1zM311.1 39l3.3-.5v1zM366.8 38.5l3.3 .5-3.3 .5zM121.7 42.2l2.7 2-.7 .8zM150.7 45.2h1.1l-.5 3.3zM151.3 54.5l.5 3.3h-1.1zM156.8 45.2h1l-.5 3.3z"/>
<path d="M259 50.5l3.3 .5-3.3 .5zM285.2 51l3.3-.5v1zM359.8 44.5l3.3 .5-3.3 .5zM370.1 45l3.3-.5v1zM506.3 47.5l3.3-.6v1.1zM541 53l3.3 .5-3.3 .5zM543 46.9l3.3 .6-3.3 .5zM546.3 53.5l3.3-.5v1zM52.3 60.4l.5 3.3h-1zM221.2 63.5l.5 3.3h-1zM314.2 64.4l.7-.7 1.8 2.8zM358.4 71.2l.8 .7-2.7 2z"/>
<path d="M403.6 57.7h1l-.5 3.3zM404.1 68l.5 3.3h-1zM410.1 61l.5 3.3h-1zM445 65.4l3.3-.5v1.1zM475.7 64.9l3.3 .5-3.3 .6zM495.8 72.2h1l-.5 3.3zM503 64.9l3.3 .5-3.3 .6zM510.3 65.4l3.3-.5v1.1zM571.1 72.2h1l-.5 3.3zM259.2 86.1l.9-.5 1.2 3.1zM295.2 92.5l.5 3.3h-1zM294.7 85.2h1l-.5 3.3z"/>
<path d="M496.3 92.9l.5 3.3h-1zM545.3 77.3l1 .4-1.7 2.9zM564.9 81.4l.5 3.4h-1.1zM564.3 87.2h1.1l-.5 3.3zM571.6 81.4l.5 3.4h-1zM51.8 111.7h1l-.5 3.3zM52.3 119l.5 3.3h-1zM104.6 118l3.2 1.2-.5 .9zM220.7 114.2h1l-.5 3.3zM226.7 112.2h1.1l-.6 3.3zM227.2 117.5l.6 3.3h-1.1zM314.8 119.8l-.4 3.3-1-.2z"/>
<path d="M355.3 110.7l2.3 2.4-.8 .6zM409.6 116.7h1l-.5 3.3zM516.3 110.3l-1.2 3.1-.9-.5zM526.3 108.9l.5 3.3h-1zM96 128.5l3.3 .5-3.3 .5zM104.3 129l3.3-.5v1zM239.9 136.5l3.3 .5-3.3 .5zM239.9 129.5l3.3 .5-3.3 .5zM244.7 130l3.3-.5v1zM245.2 130l3.3-.5v1zM245.2 137l3.3-.5v1zM281.9 129.5l3.3 .5-3.3 .5z"/>
<path d="M434.5 135.3h1l-.5 3.3zM468.4 137.1l.9-.5 1.2 3.1zM52.3 153.1l.5 3.3h-1zM90.5 140.5l3.3 .5-3.3 .5zM109.8 141l3.3-.5v1zM435 142.5l.5 3.3h-1zM150.7 181.3h1.1l-.5 3.3zM191.6 187.1l3.3 .5-3.3 .5zM191.6 199.1l3.3 .5-3.3 .5zM199.9 193.5l3.3-.5v1.1zM199.9 199.6l3.3-.5v1zM206.6 193l3.3 .5-3.3 .6z"/>
<path d="M214.9 187.6l3.3-.5v1zM151.3 200.6l.5 3.3h-1.1zM273.9 211l3.3 .5-3.3 .5zM297.2 211.5l3.3-.5v1zM51.8 228.8h1l-.5 3.3zM169.2 218.3h1l-.5 3.3zM169.7 226.4l.5 3.3h-1zM175.2 223.1h1l-.5 3.3zM175.7 228.6l.5 3.3h-1zM199.4 224.7l-1.4 3-.9-.6zM238.4 218.3h1l-.5 3.3zM238.9 223.9l.5 3.3h-1z"/>
<path d="M255 218.3h1l-.5 3.3zM255.5 226.4l.5 3.3h-1zM339.1 225.7l3.3 .5-3.3 .5zM342.4 220.2l3.3-.5v1zM344.4 226.2l3.3-.5v1zM379.1 219.7l3.3 .5-3.3 .5zM389.4 232.9h1l-.5 3.3zM410.4 236.6l.5 3.3h-1zM419.3 225.7l3.3 .5-3.3 .5zM425.6 226.2l3.3-.5v1zM488.3 232.7l3.3-.5v1.1zM515 232.2l3.3 .5-3.3 .6z"/>
<path d="M546.3 232.2l3.3 .5-3.3 .6zM551.6 232.7l3.3-.5v1.1zM62.3 242.1l3.3-.5v1zM138 241.6l3.3 .5-3.3 .5zM331.9 240.7h1l-.5 3.3zM375.1 239.9l.9 .5-1.8 2.8zM389.9 242.2l.5 3.3h-1zM398.4 242.2l.5 3.3h-1zM397.9 247.9h1l-.5 3.3zM472.3 242.7l.5 3.3h-1zM477.8 243h1l-.5 3.3zM486 241.6l2.6 2.2-3.1-1.3z"/>
<path d="M489.4 243l.9-.6 1.1 3.2zM506.9 255.7l2.7-2.2 .5 .9zM546.3 241.6l.8-.7 1.8 2.7zM188.9 278.3l3.3-.5v1zM217.6 277.8l3.3 .5-3.3 .5zM332.4 266.8l.5 3.3h-1zM331.9 271.1h1l-.5 3.3zM343.9 274.3l-.4 3.3-1-.2zM370.2 263.7l2.7 2-.8 .7zM409.9 271.1h1l-.5 3.3zM471.8 269.5h1l-.5 3.3zM478.3 269.2l.5 3.3h-1z"/>
<path d="M528.3 272.8l.5 3.3h-1zM527.8 265.9h1l-.5 3.3zM157.7 288.3l.5 3.3h-1zM175.7 294l.5 3.3h-1zM192.4 288.5l.9-.5 1.2 3.1zM347.7 283.8l3.3 .6-3.3 .5zM373.8 284.4l3.3-.6v1.1zM485 282.2l3.3 .5-3.3 .6zM491.9 282.7l3.3-.5v1.1zM488.6 288.2l3.3 .6-3.3 .5zM514.7 288.8l3.3-.6v1.1zM544.3 282.2l3.3 .5-3.3 .6z"/>
<path d="M551.6 282.7l3.3-.5v1.1zM72 314.8l.5 3.3h-1zM71.5 305.4h1l-.5 3.3zM133.7 314.8l.5 3.3h-1zM133.2 311.3h1l-.5 3.3zM342.4 308.4l3.3-.6v1.1zM347.7 307.8l3.3 .6-3.3 .5zM398.7 308.2l.5 3.3h-1zM398.2 302.9h1l-.5 3.3zM422.8 309.7l3.1-1.3 .2 1zM138.2 328.8l.5 3.3h-1zM157.2 328.4h1l-.5 3.3z"/>
<path d="M163.2 324.8h1.1l-.6 3.3zM163.7 331.7l.6 3.3h-1.1zM175.2 322.7h1l-.5 3.3zM185.7 347.7l3.3-.5v1zM185.7 341.7l3.3-.5v1zM191.6 341.2l3.3 .5-3.3 .5zM214.9 341.7l3.3-.5v1zM225.6 347.2l3.3 .5-3.3 .5zM82 371.8l3.3-.5v1zM124.9 371.3l3.3 .5-3.3 .5zM137.7 358.5h1l-.5 3.3z"/>
</g>
<path d="M21.8 407.2h209.7v12.8h-209.7z" fill="#fff"/>
<text font-size="6.9" x="21.8" y="414.6">Producto SOLIDWORKS Educational. Solo para uso en la enseñanza.</text>
<text font-size="6.3" x="525.2" y="401.5">CA.02.02</text>
<g font-size="5.3">
<text x="33" y="9.6">12</text>
<text x="74" y="9.6">11</text>
<text x="124" y="9.6">10</text>
<text x="175.5" y="9.6">9</text>
<text x="225.5" y="9.6">8</text>
<text x="275.5" y="9.6">7</text>
<text x="325.5" y="9.6">6</text>
<text x="375.5" y="9.6">5</text>
<text x="425.5" y="9.6">4</text>
<text x="475.5" y="9.6">3</text>
<text x="525.5" y="9.6">2</text>
<text x="566.5" y="9.6">1</text>
<text x="15.7" y="37">H</text>
<text x="584.7" y="37">H</text>
<text x="15.2" y="87.1">G</text>
<text x="584.2" y="87.1">G</text>
<text x="16.2" y="137.1">F</text>
<text x="585.2" y="137.1">F</text>
<text x="16" y="187.1">E</text>
<text x="585.1" y="187.1">E</text>
<text x="15.5" y="237.1">D</text>
<text x="584.5" y="237.1">D</text>
<text x="15.3" y="287.1">C</text>
<text x="584.3" y="287.1">C</text>
<text x="16" y="337.1">B</text>
<text x="585" y="337.1">B</text>
<text x="15.5" y="387.1">A</text>
<text x="584.5" y="387.1">A</text>
<text x="33" y="414.6">12</text>
<text x="74" y="414.6">11</text>
<text x="124" y="414.6">10</text>
<text x="175.5" y="414.6">9</text>
<text x="225.5" y="414.6">8</text>
<text x="275.5" y="414.6">7</text>
<text x="325.5" y="414.6">6</text>
<text x="375.5" y="414.6">5</text>
<text x="425.5" y="414.6">4</text>
<text x="475.5" y="414.6">3</text>
<text x="525.5" y="414.6">2</text>
<text x="566.5" y="414.6">1</text>
</g>
<g font-size="4.9">
<text x="518.9" y="379.9">TOLVA CONTENEDOR</text>
<text x="520.4" y="384.9">BOTA CONTENEDOR</text>
</g>
<g font-size="4.6">
<text x="96" y="22.5">790,0</text>
<text x="125.5" y="28.4">199,2</text>
<text x="156.2" y="31.7" transform="rotate(-90 156.2 31.7)">90,8</text>
<text x="150.2" y="40.8" transform="rotate(-90 150.2 40.8)">60,0</text>
<text x="334.8" y="38.1">118,0</text>
<text x="350.6" y="44.1">14,0</text>
<text x="520.5" y="46.5">200,0</text>
<text x="227.8" y="50.1">R4,0</text>
<text x="269.2" y="50.1">46,0</text>
<text x="293.3" y="50">8,0</text>
<text x="381.4" y="50.1">R46,0</text>
<text x="403" y="53.3" transform="rotate(-90 403 53.3)">14,0</text>
<text x="554" y="52.5">10,0</text>
<text x="51.2" y="55.7" transform="rotate(-90 51.2 55.7)">210,0</text>
<text x="456.2" y="64.5">170,0</text>
<text x="489.6" y="64.5">20,0</text>
<text x="554.7" y="61.1">6 ORIF</text>
<text x="574.1" y="61.1">9,0</text>
<text x="154.1" y="70.7">7 ORIF</text>
<text x="174.7" y="70.7">9,0</text>
<text x="495.2" y="88.7" transform="rotate(-90 495.2 88.7)">87,4</text>
<text x="51.2" y="93.5" transform="rotate(-90 51.2 93.5)">546,0</text>
<text x="220.1" y="93.7" transform="rotate(-90 220.1 93.7)">108,0</text>
<text x="409" y="96.3" transform="rotate(-90 409 96.3)">118,0</text>
<text x="226.1" y="106.6" transform="rotate(-90 226.1 106.6)">4,0</text>
<text x="294.1" y="106.6" transform="rotate(-90 294.1 106.6)">8,0</text>
<text x="563.8" y="103.5" transform="rotate(-90 563.8 103.5)">45,0</text>
<text x="570.5" y="103.5" transform="rotate(-90 570.5 103.5)">30,0</text>
<text x="495.5" y="115.4">R100,0</text>
<text x="82.6" y="128.1">50,0</text>
<text x="123.4" y="126.2">4 ORIF</text>
<text x="144.1" y="126.2">9,0</text>
<text x="229.2" y="129.1">3,0</text>
<text x="260.7" y="129.1">80,0</text>
<text x="296.6" y="131.8">R10,0</text>
<text x="374.1" y="131.8">R50,0</text>
<text x="468.6" y="130.3">4 Orif</text>
<text x="486.9" y="130.3">9,0</text>
<text x="511.6" y="130.8">R80,0</text>
<text x="51.2" y="135.7" transform="rotate(-90 51.2 135.7)">40,0</text>
<text x="229.2" y="136.1">4,0</text>
<text x="96" y="140">160,0</text>
<text x="433.9" y="154.7" transform="rotate(-90 433.9 154.7)">20,0</text>
<text x="309.9" y="156.5">ACOPLE TUBO PVC</text>
<text x="321.8" y="161">ESC. 1:2</text>
<text x="199.1" y="186.6">100,0</text>
<text x="465.6" y="190.1">BOTA INFERIOR</text>
<text x="180.9" y="192.6">50,0</text>
<text x="473.5" y="194.6">ESC. 1:5</text>
<text x="51.2" y="198.4" transform="rotate(-90 51.2 198.4)">790,0</text>
<text x="150.2" y="198.4" transform="rotate(-90 150.2 198.4)">160,0</text>
<text x="180.9" y="198.6">25,0</text>
<text x="393.3" y="206.8">8 ORIF</text>
<text x="414" y="206.8">9,0</text>
<text x="281.4" y="210.6">100,0</text>
<text x="168.6" y="216.1" transform="rotate(-90 168.6 216.1)">24,0</text>
<text x="174.6" y="216.1" transform="rotate(-90 174.6 216.1)">11,0</text>
<text x="237.8" y="216.1" transform="rotate(-90 237.8 216.1)">12,0</text>
<text x="254.4" y="216.1" transform="rotate(-90 254.4 216.1)">24,0</text>
<text x="356.6" y="219.2">200,0</text>
<text x="447.5" y="218.1">4 ORIF</text>
<text x="466.9" y="218.1">9,0</text>
<text x="325.7" y="225.3">10,0</text>
<text x="413.3" y="225.3">15,0</text>
<text x="446.9" y="227.2">R10,0</text>
<text x="521.4" y="225.8">R2,0</text>
<text x="497.5" y="231.8">150,0</text>
<text x="559.3" y="231.8">10,0</text>
<text x="388.8" y="234.7" transform="rotate(-90 388.8 234.7)">30,0</text>
<text x="397.3" y="234.5" transform="rotate(-90 397.3 234.5)">45,0</text>
<text x="429.4" y="238">F</text>
<text x="96" y="241.2">790,0</text>
<text x="156.8" y="243.7">8 ORIF</text>
<text x="176.2" y="243.7">9,0</text>
<text x="78.2" y="252">TOLVA CONTENEDOR</text>
<text x="526.4" y="248.1">42,0</text>
<text x="92.2" y="256.5">ESC. 1:10</text>
<text x="331.3" y="261.2" transform="rotate(-90 331.3 261.2)">114,0</text>
<text x="409.3" y="260.2" transform="rotate(-90 409.3 260.2)">189,0</text>
<text x="471.2" y="263.5" transform="rotate(-90 471.2 263.5)">150,0</text>
<text x="477.2" y="263.5" transform="rotate(-90 477.2 263.5)">114,0</text>
<text x="157.1" y="277.3">4 ORIF</text>
<text x="177.7" y="277.3">9,0</text>
<text x="199.1" y="277.4">160,0</text>
<text x="471.6" y="281.8">18,0</text>
<text x="561.4" y="281.8">20,0</text>
<text x="356.6" y="283.4">114,0</text>
<text x="398" y="283.4">114,0</text>
<text x="497.5" y="287.8">114,0</text>
<text x="331.3" y="291" transform="rotate(-90 331.3 291)">38,0</text>
<text x="527.2" y="289.4" transform="rotate(-90 527.2 289.4)">18,0</text>
<text x="322.5" y="298.2">R10,0</text>
<text x="397.6" y="298.6" transform="rotate(-90 397.6 298.6)">1,0</text>
<text x="503.7" y="301">TAPA LATERAL</text>
<text x="510.6" y="305.6">ESC. 1:5</text>
<text x="132.6" y="311.5" transform="rotate(-90 132.6 311.5)">0,9</text>
<text x="327.9" y="307.4">43,0</text>
<text x="430.9" y="307.4">R1,0</text>
<text x="156.6" y="315.8" transform="rotate(-90 156.6 315.8)">217,0</text>
<text x="162.6" y="314.5" transform="rotate(-90 162.6 314.5)">18,0</text>
<text x="174.6" y="315.8" transform="rotate(-90 174.6 315.8)">160,0</text>
<text x="341.5" y="323.9">TAPA LATERAL</text>
<text x="348.4" y="328.4">ESC. 1:5</text>
<text x="70.9" y="331.5" transform="rotate(-90 70.9 331.5)">30,9</text>
<text x="405.9" y="331.8">DETALLE F</text>
<text x="169" y="340.7">46,0</text>
<text x="199.1" y="340.7">100,0</text>
<text x="402.8" y="336.3">ESCALA 2 : 1</text>
<text x="201.5" y="346.8">216,0</text>
<text x="137.1" y="351.1" transform="rotate(-90 137.1 351.1)">165,0</text>
<text x="99.3" y="370.9">230,9</text>
<text x="228.7" y="375.2">TOLVA CONTENEDOR</text>
<text x="92" y="383.2">COMPUERTA</text>
<text x="244" y="379.7">ESC. 1:5</text>
<text x="97.5" y="387.7">ESC. 1:5</text>
</g>
<text font-size="3.9" x="574.8" y="398.5">A2</text>
<g font-size="2">
<text x="405.8" y="357.6">SI NO SE INDICA LO CONTRARIO:</text>
<text x="438.3" y="357.6">ACABADO:</text>
<text x="485.3" y="357.5">REBARBAR Y</text>
<text x="516.6" y="359">NO CAMBIE LA ESCALA</text>
<text x="557.3" y="359.2">REVISIÓN</text>
<text x="405.8" y="365.1">TOLERANCIAS:</text>
<text x="405.8" y="360.1">LAS COTAS SE EXPRESAN EN MM</text>
<text x="405.8" y="362.6">ACABADO SUPERFICIAL:</text>
<text x="485.3" y="360">ROMPER ARISTAS</text>
<text x="485.3" y="362.5">VIVAS</text>
<text x="407.4" y="367.6">LINEAL:</text>
<text x="407.4" y="370.1">ANGULAR:</text>
<text x="418.3" y="375">NOMBRE</text>
<text x="434" y="374.9">FIRMA</text>
<text x="451.2" y="374.9">FECHA</text>
<text x="503.8" y="374.9">TÍTULO:</text>
<text x="404.5" y="379.1">DIBUJ.</text>
<text x="404.7" y="383.4">VERIF.</text>
<text x="417.5" y="379.1">S MENA</text>
<text x="450.1" y="379">8/05/19</text>
<text x="404.4" y="387.5">APROB.</text>
<text x="404.5" y="391.8">FABR.</text>
<text x="459.6" y="395.5">MATERIAL:</text>
<text x="504.1" y="395.5">N.º DE DIBUJO</text>
<text x="404.6" y="396.2">CALID.</text>
<text x="459.6" y="408.6">PESO:</text>
<text x="504.1" y="408.6">ESCALA: INDICADO</text>
<text x="548.4" y="408.6">HOJA 12 DE 17</text>
</g>
</svg>
